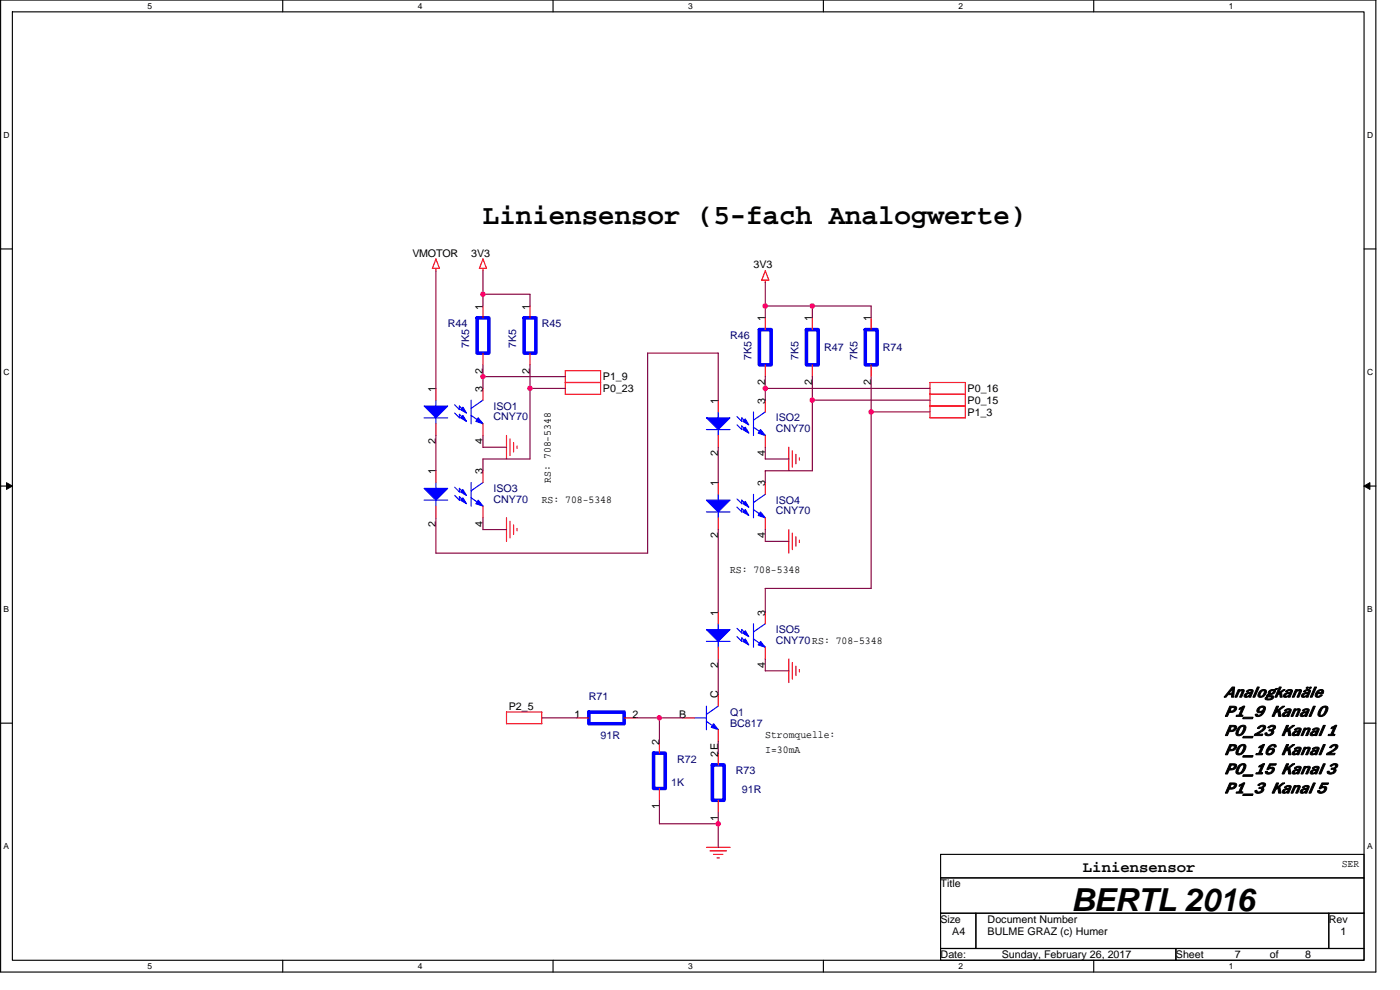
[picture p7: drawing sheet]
<svg xmlns="http://www.w3.org/2000/svg" width="420mm" height="297mm" viewBox="0 0 420 297" stroke-linecap="round" stroke-linejoin="round" font-family="sans-serif">
<path d="M.2 0h412.7v291.7h-412.7zM3.7 3.6h405.7v284.5h-405.7z" fill="none" stroke="#000" stroke-width=".34"/>
<g fill="#fff">
<path d="M44.3 .4h1.4v2.8h-1.4z"/>
<path d="M44.3 288.5h1.4v2.8h-1.4z"/>
</g>
<path d="M84.8 0v3.6M84.8 288.1v3.6" fill="none" stroke="#000" stroke-width=".34"/>
<g fill="#fff">
<path d="M125.4 .4h1.4v2.8h-1.4z"/>
<path d="M125.4 288.5h1.4v2.8h-1.4z"/>
</g>
<path d="M166 0v3.6M166 288.1v3.6" fill="none" stroke="#000" stroke-width=".34"/>
<g fill="#fff">
<path d="M206.5 .4h1.4v2.8h-1.4z"/>
<path d="M206.5 288.5h1.4v2.8h-1.4z"/>
</g>
<path d="M247.1 0v3.6M247.1 288.1v3.6" fill="none" stroke="#000" stroke-width=".34"/>
<g fill="#fff">
<path d="M287.7 .4h1.4v2.8h-1.4z"/>
<path d="M287.7 288.5h1.4v2.8h-1.4z"/>
</g>
<path d="M328.2 0v3.6M328.2 288.1v3.6" fill="none" stroke="#000" stroke-width=".34"/>
<g fill="#fff">
<path d="M368.8 .4h1.4v2.8h-1.4z"/>
<path d="M368.8 288.5h1.4v2.8h-1.4z"/>
<path d="M1.1 39.1h1.8v2.8h-1.8z"/>
<path d="M410.3 39.1h1.8v2.8h-1.8z"/>
<path d="M1.1 110.3h1.8v2.8h-1.8z"/>
<path d="M410.3 110.3h1.8v2.8h-1.8z"/>
</g>
<path d="M.2 74.7h3.5M409.4 74.7h3.5" fill="none" stroke="#000" stroke-width=".34"/>
<g fill="#fff">
<path d="M1.1 181.4h1.6v2.8h-1.6z"/>
<path d="M410.3 181.4h1.6v2.8h-1.6z"/>
</g>
<path d="M.2 145.8h3.5M409.4 145.8h3.5" fill="none" stroke="#000" stroke-width=".34"/>
<path d="M2 144.8l1.7 1-1.7 1zM409.4 145.8l1.7-1v2z" fill="#000" stroke="#000" stroke-width=".3"/>
<g fill="#fff">
<path d="M1 252.5h1.8v2.9h-1.8z"/>
<path d="M410.2 252.5h1.8v2.9h-1.8z"/>
</g>
<path d="M.2 217h3.5M409.4 217h3.5M282.3 256.3h127.1v7.1h-127.1zM282.3 263.4h127.1v10.6h-127.1zM282.3 274h10.6v10.6h-10.6zM292.9 274h105.9v10.6h-105.9zM398.8 274h10.6v10.6h-10.6zM282.3 284.6h70.6v3.5h-70.6zM352.9 284.6h56.5v3.5h-56.5z" fill="none" stroke="#000" stroke-width=".34"/>
<g fill="none" stroke="#f00" stroke-width=".34">
<path d="M130.8 77.7l1.1 2.8h-2.2M130.8 77.7l-1 2.8M144.9 77.7l1.1 2.8h-2.1M145 77.7l-1.1 2.8M130.8 80.5v.8M144.9 80.5v.8M144.9 91.8v3.6M159.1 91.8v3.6M229.7 84.1v.7M229.7 95.4v3.5M229.7 81.2l1 2.9M229.7 81.2l-1.1 2.9h2.1"/>
<path d="M243.8 95.4v3.5M261.4 95.4v3.5M130.8 116.5v3.6M144.9 105.9v3.6M144.9 116.5v3.6M159.1 105.9v3.6M169.6 114.8h10.7M169.7 111.2h10.6M169.7 111.2l-.1 7.1h10.6v-7.1M229.7 109.5v3.5M243.8 109.5v3.5M261.4 109.5v3.5"/>
<path d="M279.1 118.3h10.6M279.1 114.7v10.7h10.6v-10.6h-10.6M130.8 127.1v3.6M144.9 127.1v3.6M152 130.6v7.1M153.1 131.7v5M154.1 132.8v2.8M155.2 133.8v.7M215.6 120.1v3.5M215.6 130.7v3.5M229.7 120.1v3.5M229.7 130.7v3.5"/>
<path d="M236.7 134.2v7M237.8 135.2v5M238.9 136.3v2.8M239.9 137.4v.7M279.1 121.8h10.6M130.8 141.2v3.6M130.8 151.8v3.6M144.9 141.2v3.6M144.9 151.8v3.6M152 155.3v7.1M153.1 156.4v5M154.1 157.5v2.8"/>
<path d="M155.2 158.5v.8M215.6 144.8v3.5M215.6 155.4v3.5M229.7 144.8v3.5M229.7 155.4v3.5M236.7 158.9v7.1M237.8 159.9v5M238.9 161v2.9M239.9 162.1v.7M215.6 183.6v3.6M215.6 194.2v3.5M229.7 183.6v3.6"/>
<path d="M229.7 194.2v3.5M236.7 197.7v7.1M237.8 198.8v5M238.9 199.9v2.8M162.6 217.1h-10.6v-3.5h10.6v3.6M173.2 215.4h3.5M187.3 215.4h3.5M205 215.4h3.5M215.6 208.3v3.6M215.6 218.9v3.6M239.9 200.9v.7M197.9 222.5v3.5"/>
<path d="M197.9 236.6v3.5M215.6 226v3.5M212 254.2h7.1M213.1 255.3h4.9M214.1 256.3h2.9M215.2 257.4h.7M215.6 240.1v3.5"/>
</g>
<path d="M143.2 95.4h3.5v10.5h-3.5zM157.3 95.4h3.5v10.5h-3.5zM227.9 98.9h3.5v10.6h-3.5zM242 98.9h3.6v10.6h-3.6zM259.7 98.9h3.5v10.6h-3.5zM176.7 213.6h10.6v3.5h-10.6zM196.1 226h3.6v10.6h-3.6zM213.8 229.5h3.5v10.6h-3.5z" fill="none" stroke="#00f" stroke-width="1.1"/>
<g fill="#00f" stroke="#00f" stroke-width=".34">
<path d="M127.3 146.5h7.1l-3.6 3.6z" fill-rule="evenodd"/>
<path d="M143.5 150.1l1.4 1.7-2.1-.7z" fill-rule="evenodd"/>
<path d="M138.2 150.1l.7-.7 1.1 1.7z" fill-rule="evenodd"/>
<path d="M138.2 147.6l.7-.7 1.1 1.8z" fill-rule="evenodd"/>
<path d="M214.1 217.1l1.5 1.8-2.2-.7z" fill-rule="evenodd"/>
<path d="M127.3 121.8h7.1l-3.6 3.6z" fill-rule="evenodd"/>
<path d="M143.5 125.4l1.4 1.7-2.1-.7z" fill-rule="evenodd"/>
<path d="M138.9 124.7l1.1 1.7-1.8-1z" fill-rule="evenodd"/>
<path d="M138.9 122.2l1.1 1.8-1.8-1.1z" fill-rule="evenodd"/>
<path d="M212 150.1h7.1l-3.5 3.5z" fill-rule="evenodd"/>
<path d="M228.3 153.6l1.4 1.8-2.1-.7z" fill-rule="evenodd"/>
<path d="M223 153.6l.7-.7 1 1.8z" fill-rule="evenodd"/>
<path d="M223 151.1l.7-.7 1 1.8z" fill-rule="evenodd"/>
<path d="M212 188.9h7.1l-3.5 3.5z" fill-rule="evenodd"/>
<path d="M228.3 192.4l1.4 1.8-2.1-.7z" fill-rule="evenodd"/>
<path d="M223 192.4l.7-.7 1 1.8z" fill-rule="evenodd"/>
<path d="M223 190l.7-.7 1 1.7z" fill-rule="evenodd"/>
<path d="M212 125.4h7.1l-3.5 3.5z" fill-rule="evenodd"/>
<path d="M228.3 128.9l1.4 1.8-2.1-.8z" fill-rule="evenodd"/>
<path d="M223 128.9l.7-.7 1 1.7z" fill-rule="evenodd"/>
<path d="M223 126.4l.7-.7 1 1.8z" fill-rule="evenodd"/>
</g>
<g fill="none" stroke="#00f" stroke-width=".34">
<path d="M127.3 125.4h7.1M130.8 120.1v1.8M130.8 125.3v1.8M136.5 121.5l1.4 1.4v-1.1M136.5 123.9l1.4 1.5v-1.1M137.8 124.3l1.5 1.4M137.8 121.8l1.5 1.5M141.4 124.6l3.5 2.5M141.4 120.1v7M145 120l-3.6 2.5M212 128.9h7.1M215.6 123.6v1.8"/>
<path d="M215.6 128.9v1.8M221.2 125l1.4 1.4v-1l1.4 1.4M221.2 127.5l1.4 1.4v-1.1M222.6 127.8l1.4 1.4M226.1 128.2l3.6 2.5M226.1 123.6v7.1M229.7 123.6l-3.6 2.5M127.3 150.1h7.1M130.8 144.8v1.8M130.8 150.1v1.7M136.5 148.6l1.4 1.5v-1.1M136.5 146.2l1.4 1.4v-1.1"/>
<path d="M137.8 149l1.5 1.4M137.8 146.5l1.5 1.5M141.4 149.4l3.5 2.4M141.4 144.8v7.1M145 144.8l-3.6 2.5M212 153.6h7.1M215.6 148.3v1.8M215.6 153.6v1.8M221.2 152.2l1.4 1.4M221.2 149.7l1.4 1.4M222.6 151.2v-1.1l1.4 1.4M222.6 153.6v-1.1l1.4 1.5"/>
<path d="M226.1 152.9l3.6 2.5M226.1 148.3v7.1M229.7 148.3l-3.6 2.5M212 192.4h7.1M215.6 187.2v1.7M215.6 192.4v1.8M221.2 188.5l1.4 1.5v-1.1l1.4 1.4M221.2 191l1.4 1.5v-1.1l1.4 1.4M226.1 191.7l3.6 2.5M226.1 187.2v7M229.7 187.1l-3.6 2.5M208.5 215.4h3.5"/>
<path d="M212 216.5l3.6 2.4M212 211.9v7M215.6 211.9l-3.6 2.5"/>
</g>
<g fill="none" stroke="#800040" stroke-width=".34">
<path d="M130.8 81.2v35.4M144.9 88.3h14.2v3.5M144.9 81.2v10.6M229.7 84.8v10.6M229.7 91.8h31.8l-.1 3.6M243.8 91.8v3.6M144.9 109.5v7.1M144.9 113h24.8M159.1 109.5v28.2M159.1 116.5h10.6M229.7 116.5h49.4M229.7 113v7.1"/>
<path d="M243.8 113v28.3M261.4 113v63.6h-31.7v7M130.8 130.7v10.6M144.9 130.7v3.5h7.1M159.1 137.7h-14.2v3.6M215.6 120.1v-14.2h-21.2v60.1h-63.6v-10.6M215.6 134.2v10.6M229.7 137.7h7.1M229.7 134.2v3.5M243.8 120.1h35.3M261.4 123.6h17.7M144.9 155.4v3.5h7.1"/>
<path d="M215.6 158.9v24.7M229.7 158.9v3.5h7.1M243.8 141.2h-14.1v3.6M215.6 197.7v10.6M229.7 197.7v3.6h7.1M162.6 215.4h10.6M190.8 215.4h14.2M197.9 215.4v7.1M215.6 222.5v3.5M197.9 240.1v7.1M197.9 247.2h17.7M215.6 243.6v10.7"/>
</g>
<g fill="#f0f" stroke="#f0f" stroke-width=".34">
<circle cx="144.9" cy="88.3" r=".69"/>
<circle cx="159.1" cy="116.5" r=".7"/>
<circle cx="243.8" cy="120.1" r=".7"/>
<circle cx="229.7" cy="116.5" r=".7"/>
<circle cx="229.7" cy="91.8" r=".7"/>
<circle cx="144.9" cy="113" r=".69"/>
<circle cx="215.5" cy="247.2" r=".69"/>
<circle cx="243.8" cy="91.8" r=".7"/>
<circle cx="261.4" cy="123.6" r=".7"/>
<circle cx="197.9" cy="215.4" r=".69"/>
</g>
<text font-size="9.5" x="321.5" y="273.4">BERTL 2016</text>
<text font-size="8.5" x="144.9" y="67.1">Liniensensor (5-fach Analogwerte)</text>
<g font-size="5">
<text x="367.4" y="209.2">Analogkanäle</text>
<text x="367.4" y="214.9">P1_9 Kanal 0</text>
<text x="367.4" y="220.7">P0_23 Kanal 1</text>
<text x="367.4" y="226.5">P0_16 Kanal 2</text>
<text x="367.4" y="232.2">P0_15 Kanal 3</text>
<text x="367.4" y="238">P1_3 Kanal 5</text>
</g>
<text font-size="4.6" x="325" y="261.6">Liniensensor</text>
<g font-size="3.2">
<text x="123.8" y="77">VMOTOR</text>
<text x="141.4" y="77">3V3</text>
<text x="226.1" y="80.6">3V3</text>
<text x="144.9" y="92.9" transform="rotate(-90 144.9 92.9)">1</text>
<text x="159" y="92.9" transform="rotate(-90 159 92.9)">1</text>
<text x="229.6" y="96.4" transform="rotate(-90 229.6 96.4)">1</text>
<text x="243.8" y="96.4" transform="rotate(-90 243.8 96.4)">1</text>
<text x="261.4" y="96.4" transform="rotate(-90 261.4 96.4)">1</text>
<text x="144.9" y="112.1" transform="rotate(-90 144.9 112.1)">2</text>
<text x="159" y="112.1" transform="rotate(-90 159 112.1)">2</text>
<text x="130.8" y="117.6" transform="rotate(-90 130.8 117.6)">1</text>
<text x="144.9" y="117.6" transform="rotate(-90 144.9 117.6)">3</text>
<text x="180.9" y="114.1">P1_9</text>
<text x="180.9" y="117.6">P0_23</text>
<text x="229.6" y="115.6" transform="rotate(-90 229.6 115.6)">2</text>
<text x="243.8" y="115.6" transform="rotate(-90 243.8 115.6)">2</text>
<text x="261.4" y="115.6" transform="rotate(-90 261.4 115.6)">2</text>
<text x="290.4" y="117.6">P0_16</text>
<text x="215.5" y="121.1" transform="rotate(-90 215.5 121.1)">1</text>
<text x="229.6" y="121.1" transform="rotate(-90 229.6 121.1)">3</text>
<text x="290.4" y="121.2">P0_15</text>
<text x="290.4" y="124.7">P1_3</text>
<text x="130.8" y="133.3" transform="rotate(-90 130.8 133.3)">2</text>
<text x="144.9" y="133.3" transform="rotate(-90 144.9 133.3)">4</text>
<text x="215.5" y="136.8" transform="rotate(-90 215.5 136.8)">2</text>
<text x="229.6" y="136.8" transform="rotate(-90 229.6 136.8)">4</text>
<text x="130.8" y="142.3" transform="rotate(-90 130.8 142.3)">1</text>
<text x="144.9" y="142.3" transform="rotate(-90 144.9 142.3)">3</text>
<text x="165.3" y="144.8" transform="rotate(-90 165.3 144.8)">RS: 708-5348</text>
<text x="215.5" y="145.8" transform="rotate(-90 215.5 145.8)">1</text>
<text x="229.6" y="145.8" transform="rotate(-90 229.6 145.8)">3</text>
<text x="162.6" y="150.8">RS: 708-5348</text>
<text x="130.8" y="158" transform="rotate(-90 130.8 158)">2</text>
<text x="144.9" y="158" transform="rotate(-90 144.9 158)">4</text>
<text x="215.5" y="161.5" transform="rotate(-90 215.5 161.5)">2</text>
<text x="229.6" y="161.5" transform="rotate(-90 229.6 161.5)">4</text>
<text x="219.1" y="172">RS: 708-5348</text>
<text x="215.5" y="184.7" transform="rotate(-90 215.5 184.7)">1</text>
<text x="229.6" y="184.7" transform="rotate(-90 229.6 184.7)">3</text>
<text x="215.5" y="200.4" transform="rotate(-90 215.5 200.4)">2</text>
<text x="229.6" y="200.4" transform="rotate(-90 229.6 200.4)">4</text>
<text x="215.5" y="209.4" transform="rotate(-90 215.5 209.4)">C</text>
<text x="152.7" y="213">P2_5</text>
<text x="172.5" y="215.4">1</text>
<text x="189.8" y="215.4">2</text>
<text x="203.9" y="215.4">B</text>
<text x="229.7" y="221.4">Stromquelle:</text>
<text x="197.9" y="223.5" transform="rotate(-90 197.9 223.5)">2</text>
<text x="215.5" y="227" transform="rotate(-90 215.5 227)">2E</text>
<text x="229.7" y="225.8">I=30mA</text>
<text x="197.9" y="242.7" transform="rotate(-90 197.9 242.7)">1</text>
<text x="215.5" y="246.3" transform="rotate(-90 215.5 246.3)">1</text>
<text x="402.7" y="260.3">SER</text>
<text x="282.3" y="266.3">Title</text>
<text x="282.3" y="276.9">Size</text>
<text x="285.8" y="280.4">A4</text>
<text x="296.4" y="276.9">Document Number</text>
<text x="296.4" y="280.4">BULME GRAZ (c) Humer</text>
<text x="398.8" y="276.9">Rev</text>
<text x="402.3" y="280.4">1</text>
<text x="282.3" y="287.4">Date:</text>
<text x="300.6" y="287.4">Sunday, February 26, 2017</text>
<text x="352.9" y="287.4">Sheet</text>
<text x="370.6" y="287.4">7</text>
<text x="381.1" y="287.4">of</text>
<text x="391.7" y="287.4">8</text>
</g>
<g font-size="3.2" fill="#000080">
<text x="134.4" y="98.2">R44</text>
<text x="162.6" y="98.2">R45</text>
<text x="219.1" y="101.7">R46</text>
<text x="140.8" y="104.5" transform="rotate(-90 140.8 104.5)">7K5</text>
<text x="154.9" y="104.5" transform="rotate(-90 154.9 104.5)">7K5</text>
<text x="247.3" y="105.3">R47</text>
<text x="265" y="105.3">R74</text>
<text x="225.6" y="108.1" transform="rotate(-90 225.6 108.1)">7K5</text>
<text x="239.7" y="108.1" transform="rotate(-90 239.7 108.1)">7K5</text>
<text x="257.3" y="108.1" transform="rotate(-90 257.3 108.1)">7K5</text>
<text x="148.1" y="122.9">ISO1</text>
<text x="148.1" y="126.1">CNY70</text>
<text x="232.8" y="126.4">ISO2</text>
<text x="232.8" y="129.6">CNY70</text>
<text x="148.1" y="147.6">ISO3</text>
<text x="148.1" y="150.8">CNY70</text>
<text x="232.8" y="151.2">ISO4</text>
<text x="232.8" y="154.3">CNY70</text>
<text x="232.8" y="190">ISO5</text>
<text x="232.8" y="193.2">CNY70 RS: 708-5348</text>
<text x="176.7" y="210.1">R71</text>
<text x="219.1" y="214.7">Q1</text>
<text x="180.2" y="221.8">91R</text>
<text x="219.1" y="218.2">BC817</text>
<text x="203.2" y="228.8">R72</text>
<text x="220.8" y="232.4">R73</text>
<text x="201.4" y="235.9">1K</text>
<text x="222.6" y="238">91R</text>
</g>
<g font-size="2.5">
<text x="44.3" y="2.6">5</text>
<text x="125.4" y="2.6">4</text>
<text x="206.5" y="2.6">3</text>
<text x="287.7" y="2.6">2</text>
<text x="368.8" y="2.6">1</text>
<text x="1.1" y="41.4">D</text>
<text x="410.3" y="41.4">D</text>
<text x="1.1" y="112.5">C</text>
<text x="410.3" y="112.5">C</text>
<text x="1.1" y="183.6">B</text>
<text x="410.3" y="183.6">B</text>
<text x="1.1" y="254.8">A</text>
<text x="410.3" y="254.8">A</text>
<text x="44.3" y="290.7">5</text>
<text x="125.4" y="290.7">4</text>
<text x="206.5" y="290.7">3</text>
<text x="287.7" y="290.7">2</text>
<text x="368.8" y="290.7">1</text>
</g>
</svg>
